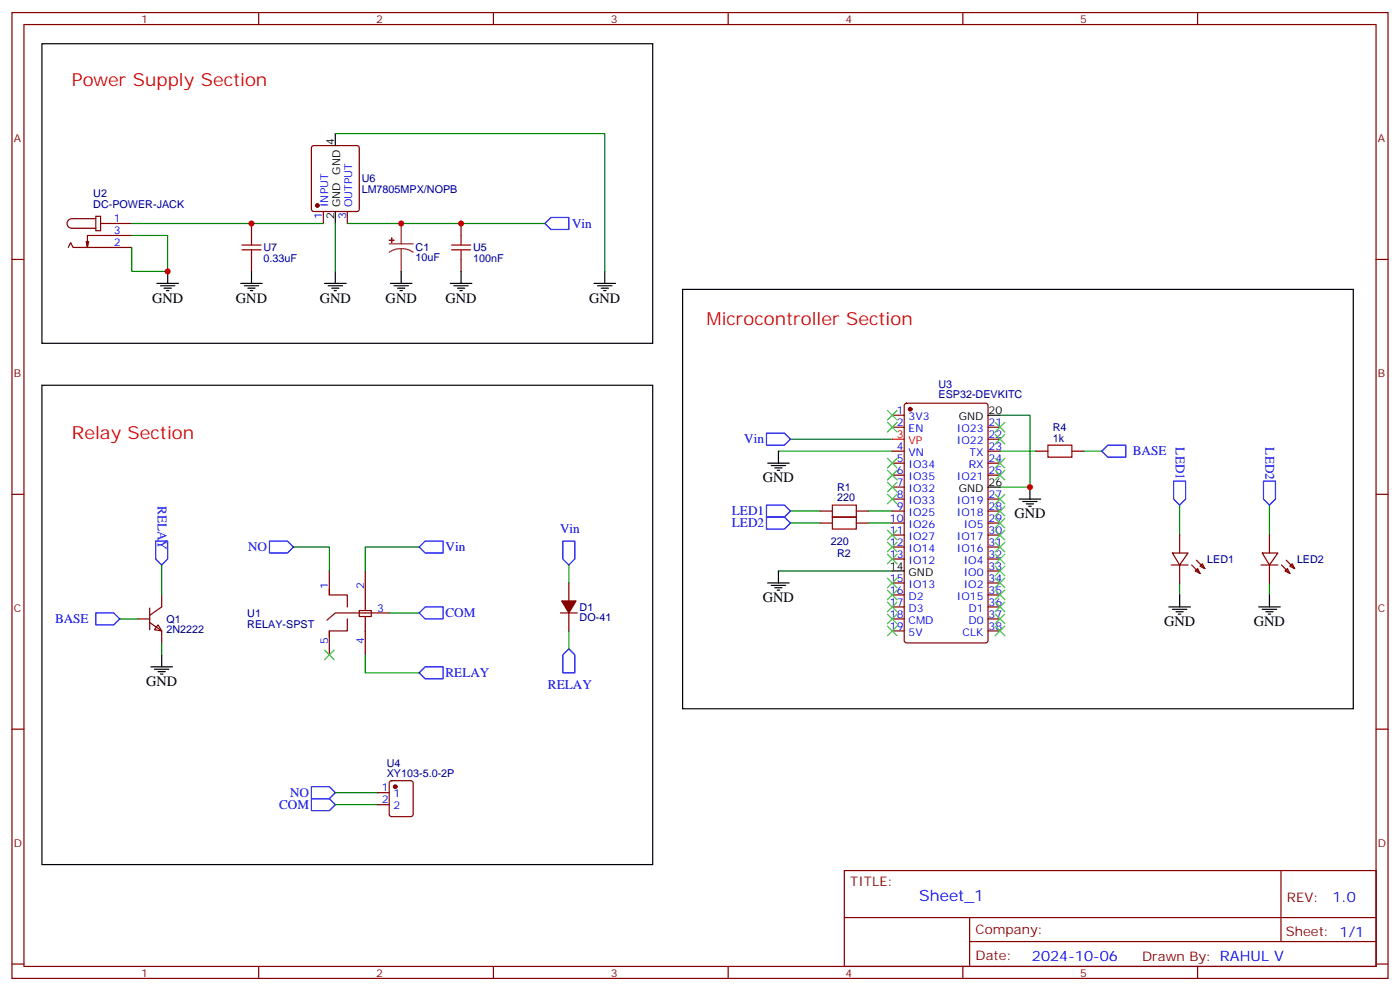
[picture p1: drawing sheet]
<svg xmlns="http://www.w3.org/2000/svg" width="412mm" height="292mm" viewBox="0 0 412 292" stroke-linecap="round" stroke-linejoin="round" font-family="sans-serif">
<g fill="none" stroke="#870000" stroke-width=".35">
<path d="M3.5 3.7h405.4v284.3h-405.4zM7.1 7.2h398.2v277.3h-398.2zM76.2 3.7v3.5M145.3 3.7v3.5M214.5 3.7v3.5M283.6 3.7v3.5M352.8 3.7v3.5M92 43.1l.4-.2h12.7l.5 .2 .2 .5v18l-.2 .5-.5 .2h-12.7l-.5-.3-.2-.4v-18zM3.5 76.4h3.6M20.1 72.8l.7-1.4 .7 1.4h17.3M26.1 71.1l-.3 1.7M28.2 63.7h1.4v4.2h-1.4z"/>
<path d="M28.2 64.4h-7a1.41 1.41 0 0 0-1.4 1.4 1.41 1.41 0 0 0 1.4 1.4h7M29.6 65.8h9.2M38.8 69.3h-13v3.5l-.4-1.7M74.1 65.8v3.5M74.1 76.4v3.5M95.2 62.3v3.5M102.3 62.3v3.5M135.8 65.8v3.5M135.8 76.4v3.5M405.3 76.4h3.6M266.6 118.9l.5-.2h23.2l.7 .4v69.5l-.4 .6-23.5 .1-.7-.5-.1-69.4zM262.8 132.8h3.5"/>
<path d="M262.8 122.2h3.5M262.8 125.8h3.5M262.8 136.3h3.5M262.8 139.9h3.5M291 132.8h3.6M291 125.8h3.6M291 136.3h3.6M291 139.9h3.6M291 129.3h3.6M305.2 132.8h3.5M315.7 132.8h3.6M3.5 145.5h3.6"/>
<path d="M241.7 154h3.5M241.7 150.5h3.5M252.2 154h3.6M252.2 150.5h3.6M262.8 154h3.5M262.8 150.5h3.5M262.8 143.4h3.5M262.8 146.9h3.5M262.8 157.5h3.5M291 154h3.6M291 150.5h3.6M291 146.9h3.6"/>
<path d="M291 157.5h3.6M347.5 157.5v5.3M373.9 157.5v5.3M405.3 145.5h3.6M44.1 179v6.4M47.6 175.2v3.5l-3.5 2.5M97 173.4v1.8h5.3v3.5M97 168.1v7.1M105.8 179.7h3.6v1.8h-3.6zM107.6 168.1v11.6M167.6 171.6v5.3M262.8 161h3.5"/>
<path d="M262.8 164.6h3.5M262.8 171.6h3.5M262.8 175.2h3.5M262.8 178.7h3.5M291 161h3.6M291 164.6h3.6M291 171.6h3.6M291 175.2h3.6M291 178.7h3.6M291 168.1h3.6M345 166.3h5M345.4 162.8h4.6l-2.5 3.5z"/>
<path d="M347.5 166.3v5.3M351 166.3l2.5 2.5M352.1 168.1l.7-.7 .7 1.4zM352.4 164.9l2.5 2.5M353.5 166.7l.7-.7 .7 1.4zM371.5 166.3h4.9M371.8 162.8h4.6l-2.5 3.5zM373.9 166.3v5.3M377.5 166.3l2.4 2.5M378.5 168.1l.7-.7 .7 1.4zM378.9 164.9l2.5 2.5M379.9 166.7l.7-.7 .8 1.4z"/>
<path d="M40.6 182.2h3.5M44.1 183.3l3.5 2.4v3.6M46.6 184l1 1.7-2.1-.3zM97 185.7v7.1M102.3 182.2v3.5h-5.3v1.8M107.6 181.5v11.3M114.7 180.4h-15.9l-2.5 2.2M165.1 180.4h4.9M167.6 180.4v5.3M262.8 182.2h3.5M262.8 185.7h3.5M291 182.2h3.6"/>
<path d="M291 185.7h3.6M3.5 214.7h3.6M405.3 214.7h3.6M111.1 233.4h3.6M111.1 236.9h3.6M114.9 230l.5-.2h5.6l.7 .5v9.4l-.5 .7h-5.8l-.7-.4v-9.5zM248.7 256.3h156.6v28.2h-156.6zM377.3 256.3v20.9M248.7 270.1h156.5M285.6 277.2h119.6M285.6 270.1v14.2M3.5 283.8h3.6"/>
<path d="M76.2 284.5v3.5M145.3 284.5v3.5M214.5 284.5v3.5M283.6 284.5v3.5M352.8 284.5v3.5M405.3 283.8h3.6"/>
</g>
<g fill="#870000" stroke="#870000" stroke-width=".35">
<path d="M165.5 176.9h4.2l-2.1 3.5z"/>
<circle cx="116.4" cy="231.6" r=".53"/>
<circle cx="93.5" cy="60.5" r=".53"/>
<circle cx="268.1" cy="120.5" r=".53"/>
</g>
<g fill="none" stroke="#000" stroke-width=".35">
<path d="M12.3 12.9h180v88.2h-180zM98.8 39.3v3.6M49.4 79.9v3.5M74.1 79.9v3.5M98.8 62.3v3.5M98.8 79.9v3.5M118.2 79.9v3.5M135.8 79.9v3.5M178.2 79.9v3.5M46.2 83.4h6.4M47.3 84.1h4.2M48.3 84.8h2.1"/>
<path d="M49 85.5h.7M70.9 83.4h6.4M72 84.1h4.2M73 84.8h2.1M73.7 85.5h.7M95.6 83.4h6.4M96.7 84.1h4.2M97.7 84.8h2.1M98.4 85.5h.7M115 83.4h6.4M116.1 84.1h4.2M117.1 84.8h2.1"/>
<path d="M117.8 85.5h.7M132.6 83.4h6.4M133.7 84.1h4.2M134.8 84.8h2.1M135.5 85.5h.7M175 83.4h6.3M176 84.1h4.3M177.1 84.8h2.1M177.8 85.5h.7M201.1 85.2h197.5v123.5h-197.5zM12.3 113.4h180v141.1h-180zM226.1 136.3h6.4"/>
<path d="M227.2 137.1h4.2M228.2 137.8h2.2M229 138.5h.7M229.3 132.8v3.5M291 122.2h3.6M291 143.4h3.6M300.2 146.9h6.4M301.3 147.6h4.2M302.3 148.3h2.1M303 149h.7M303.4 143.4v3.5M226.1 171.6h6.4"/>
<path d="M227.2 172.3h4.2M228.2 173h2.2M229 173.7h.7M229.3 168.1v3.5M262.8 168.1h3.5M344.3 178.7h6.4M345.4 179.4h4.2M347.5 175.2v3.5M370.8 178.7h6.3M371.8 179.4h4.3M373.9 175.2v3.5M44.4 196.3h6.4"/>
<path d="M45.5 197h4.2M46.6 197.7h2.1M47.3 198.4h.7M47.6 192.8v3.5M346.4 180.1h2.1M347.1 180.8h.7M372.9 180.1h2.1M373.6 180.8h.7"/>
</g>
<path d="M71.3 72.1h5.6M71.3 73.6h5.6M74.1 69.3v2.8M74.1 73.6v2.8M133 72.1h5.6M133 73.6h5.6M135.8 69.3v2.8M135.8 73.6v2.8M308.7 131.1h7v3.5h-7zM245.2 152.2h7v3.6h-7zM245.2 148.7h7v3.5h-7z" fill="none" stroke="#a10000" stroke-width=".35"/>
<path d="M114.7 71.8h7M118.2 73.2l1.8 .2 1.7 .9M118.2 73.2l-1.9 .2-1.6 .9M118.2 65.8v6M118.2 73.2v6.7" fill="none" stroke="#8c2424" stroke-width=".35"/>
<g fill="#8c2424" stroke="#8c2424" stroke-width=".35">
<path d="M114.7 70.7l1.4 .1z"/>
<path d="M115.4 70v1.4z"/>
</g>
<g fill="none" stroke="#008700" stroke-width=".35">
<path d="M98.8 39.3h79.4v40.6M38.8 69.3h10.6v10.6h-10.6v-7.1M38.8 65.8h56.4M98.8 65.8v14.1M102.3 65.8h58.2M229.3 132.8h33.5M232.8 129.3h30M294.6 122.2h8.8v21.2h-8.8M294.6 132.8h10.6M319.3 132.8h5.3M232.8 154h8.9M232.8 150.5h8.9"/>
<path d="M255.8 154h7M255.8 150.5h7M347.5 148.7v8.8M373.9 148.7v8.8M47.6 166.3v8.9M86.4 161h10.6v7.1M123.5 161h-15.9v7.1M167.6 166.3v5.3M229.3 168.1h33.5M347.5 171.6v3.6M373.9 171.6v3.6M35.3 182.2h5.3"/>
<path d="M47.6 189.3v3.5M107.6 192.8v5.3h15.9M114.7 180.4h8.8M167.6 185.7v5.3M98.8 233.4h12.3M98.8 236.9h12.3"/>
</g>
<g fill="none" stroke="#00f" stroke-width=".35">
<path d="M162.3 64h5.3v3.6h-5.3l-1.8-1.8zM225.8 127.5h5.3l1.7 1.8-1.7 1.8h-5.3zM326.3 131.1h5.3v3.5h-5.3l-1.7-1.8zM45.9 159.3h3.5v5.3l-1.8 1.7-1.7-1.7zM79.4 159.3h5.3l1.7 1.7-1.7 1.8h-5.3zM125.2 159.3h5.3v3.5h-5.3l-1.7-1.8zM165.8 159.3h3.5v5.3l-1.7 1.7-1.8-1.7zM225.8 152.2h5.3l1.7 1.8-1.7 1.8h-5.3zM225.8 148.7h5.3l1.7 1.8-1.7 1.7h-5.3zM345.7 141.6h3.5v5.3l-1.7 1.8-1.8-1.8zM372.2 141.6h3.5v5.3l-1.8 1.8-1.7-1.8zM125.2 178.7h5.3v3.5h-5.3l-1.7-1.8z"/>
<path d="M28.2 180.4h5.3l1.8 1.8-1.8 1.8h-5.3zM125.2 196.3h5.3v3.5h-5.3l-1.7-1.7zM167.6 191l1.7 1.8v5.3h-3.5v-5.3zM91.7 231.6h5.3l1.8 1.8-1.8 1.7h-5.3zM91.7 235.1h5.3l1.8 1.8-1.8 1.8h-5.3z"/>
</g>
<g fill="none" stroke="#3c3" stroke-width=".35">
<path d="M261.4 120.8l2.8 2.8M261.4 124.4l2.8 2.8M261.4 134.9l2.8 2.9M261.4 138.5l2.8 2.8M264.2 120.8l-2.8 2.8M264.2 124.4l-2.8 2.8M264.2 134.9l-2.8 2.9M264.2 138.5l-2.8 2.8M293.2 138.5l2.8 2.8M293.2 134.9l2.8 2.9M293.2 127.9l2.8 2.8M293.2 124.4l2.8 2.8"/>
<path d="M296 124.4l-2.8 2.8M296 127.9l-2.8 2.8M296 138.5l-2.8 2.8M296 134.9l-2.8 2.9M261.4 142l2.8 2.8M261.4 145.5l2.8 2.8M261.4 156.1l2.8 2.8M261.4 159.6l2.8 2.9M264.2 142l-2.8 2.8M264.2 145.5l-2.8 2.8M264.2 156.1l-2.8 2.8M264.2 159.6l-2.8 2.9"/>
<path d="M293.2 159.6l2.8 2.9M293.2 156.1l2.8 2.8M293.2 152.6l2.8 2.8M293.2 149l2.8 2.9M293.2 145.5l2.8 2.8M296 149l-2.8 2.9M296 152.6l-2.8 2.8M296 159.6l-2.8 2.9M296 156.1l-2.8 2.8M296 145.5l-2.8 2.8M261.4 163.2l2.8 2.8M261.4 170.2l2.8 2.8"/>
<path d="M261.4 173.7l2.8 2.9M261.4 177.3l2.8 2.8M264.2 163.2l-2.8 2.8M264.2 170.2l-2.8 2.8M264.2 173.7l-2.8 2.9M264.2 177.3l-2.8 2.8M293.2 177.3l2.8 2.8M293.2 173.7l2.8 2.9M293.2 170.2l2.8 2.8M293.2 166.7l2.8 2.8M293.2 163.2l2.8 2.8M296 177.3l-2.8 2.8"/>
<path d="M296 173.7l-2.8 2.9M296 170.2l-2.8 2.8M296 166.7l-2.8 2.8M296 163.2l-2.8 2.8M95.6 191.4l2.8 2.8M98.4 191.4l-2.8 2.8M261.4 180.8l2.8 2.8M261.4 184.3l2.8 2.8M264.2 180.8l-2.8 2.8M264.2 184.3l-2.8 2.8M293.2 184.3l2.8 2.8M293.2 180.8l2.8 2.8"/>
<path d="M296 184.3l-2.8 2.8M296 180.8l-2.8 2.8"/>
</g>
<path d="M262.8 129.3h3.5" fill="none" stroke="#f00" stroke-width=".35"/>
<g fill="#c00">
<circle cx="74.1" cy="65.8" r=".88"/>
<circle cx="49.4" cy="79.9" r=".88"/>
<circle cx="135.8" cy="65.8" r=".88"/>
<circle cx="118.2" cy="65.8" r=".88"/>
<circle cx="303.4" cy="143.4" r=".88"/>
</g>
<g font-size="5.3" fill="#f00">
<text x="21.2" y="25.2">Power Supply Section</text>
<text x="208.1" y="95.8">Microcontroller Section</text>
<text x="21.2" y="129.3">Relay Section</text>
</g>
<text font-size="4.6" fill="#00f" x="270.8" y="265.3">Sheet_1</text>
<g font-size="4.2">
<text x="44.8" y="89.1">GND</text>
<text x="69.5" y="89.1">GND</text>
<text x="94.2" y="89.1">GND</text>
<text x="113.6" y="89.1">GND</text>
<text x="131.2" y="89.1">GND</text>
<text x="173.6" y="89.1">GND</text>
<text x="224.7" y="142">GND</text>
<text x="298.8" y="152.6">GND</text>
<text x="224.7" y="177.3">GND</text>
<text x="342.9" y="184.3">GND</text>
<text x="369.4" y="184.3">GND</text>
<text x="43" y="202">GND</text>
</g>
<g font-size="4.2" fill="#00f">
<text x="392.5" y="265.6">1.0</text>
<text x="304" y="282.9">2024-10-06</text>
</g>
<g font-size="3.9" fill="#00f">
<text x="168.5" y="67">Vin</text>
<text x="219.3" y="130.5">Vin</text>
<text x="346.3" y="131.7" transform="rotate(90 346.3 131.7)">LED1</text>
<text x="372.8" y="131.7" transform="rotate(90 372.8 131.7)">LED2</text>
<text x="333.7" y="134.1">BASE</text>
<text x="46.5" y="149" transform="rotate(90 46.5 149)">RELAY</text>
<text x="215.6" y="155.2">LED2</text>
<text x="215.6" y="151.7">LED1</text>
<text x="165" y="157">Vin</text>
<text x="73.1" y="162.2">NO</text>
<text x="131.2" y="162.2">Vin</text>
<text x="16.2" y="183.4">BASE</text>
<text x="131.2" y="181.6">COM</text>
<text x="131.2" y="199.2">RELAY</text>
<text x="161.4" y="202.9">RELAY</text>
<text x="82.2" y="238.1">COM</text>
<text x="85.4" y="234.5">NO</text>
</g>
<g font-size="3.9" fill="#800">
<text x="250.5" y="260.9">TITLE:</text>
<text x="379.1" y="265.6">REV:</text>
<text x="287.4" y="275.1">Company:</text>
<text x="378.7" y="275.7">Sheet: 1/1</text>
<text x="287.4" y="282.8">Date:</text>
<text x="336.4" y="282.8">Drawn By: RAHUL V</text>
</g>
<g font-size="3.2" fill="#800">
<text x="41.6" y="6.7">1</text>
<text x="110.8" y="6.7">2</text>
<text x="179.9" y="6.7">3</text>
<text x="249.1" y="6.7">4</text>
<text x="318.2" y="6.7">5</text>
<text x="4.1" y="41.8">A</text>
<text x="405.9" y="41.8">A</text>
<text x="4.1" y="110.9">B</text>
<text x="405.9" y="110.9">B</text>
<text x="4.1" y="180.1">C</text>
<text x="405.9" y="180.1">C</text>
<text x="4.1" y="249.2">D</text>
<text x="405.9" y="249.2">D</text>
<text x="41.6" y="287.5">1</text>
<text x="110.8" y="287.5">2</text>
<text x="179.9" y="287.5">3</text>
<text x="249.1" y="287.5">4</text>
<text x="318.2" y="287.5">5</text>
</g>
<g font-size="3.2">
<text x="98.4" y="42.7" transform="rotate(-90 98.4 42.7)">4</text>
<text x="100.2" y="51.4" transform="rotate(-90 100.2 51.4)">GND</text>
<text x="98.4" y="64.5" transform="rotate(-90 98.4 64.5)">2</text>
<text x="100.2" y="61" transform="rotate(-90 100.2 61)">GND</text>
<text x="282.5" y="123.6">GND</text>
<text x="291.2" y="121.9">20</text>
<text x="291.2" y="143.1">26</text>
<text x="282.5" y="144.8">GND</text>
<text x="262.1" y="167.7">14</text>
<text x="267.7" y="169.5">GND</text>
</g>
<g font-size="3.2" fill="#000080">
<text x="106.5" y="53.7">U6</text>
<text x="27.5" y="58">U2</text>
<text x="106.5" y="56.9">LM7805MPX/NOPB</text>
<text x="27.5" y="61.1">DC-POWER-JACK</text>
<text x="77.6" y="77.2">0.33uF</text>
<text x="77.6" y="74">U7</text>
<text x="122.4" y="77">10uF</text>
<text x="122.4" y="74">C1</text>
<text x="139.3" y="77.2">100nF</text>
<text x="139.3" y="74">U5</text>
<text x="276.5" y="117.3">ESP32-DEVKITC</text>
<text x="276.5" y="114.2">U3</text>
<text x="310.1" y="130">1k</text>
<text x="310.1" y="126.8">R4</text>
<text x="246.6" y="147.6">220</text>
<text x="246.6" y="144.4">R1</text>
<text x="244.7" y="160.4">220</text>
<text x="246.6" y="163.9">R2</text>
<text x="355.6" y="165.9">LED1</text>
<text x="382.1" y="165.9">LED2</text>
<text x="170.7" y="179.7">D1</text>
<text x="49" y="183.4">Q1</text>
<text x="72.8" y="184.9">RELAY-SPST</text>
<text x="72.8" y="181.8">U1</text>
<text x="170.7" y="182.9">DO-41</text>
<text x="49" y="186.3">2N2222</text>
<text x="113.9" y="225.7">U4</text>
<text x="113.9" y="228.7">XY103-5.0-2P</text>
</g>
<g font-size="3.2" fill="#00f">
<text x="33.5" y="65.4">1</text>
<text x="94.9" y="64.5" transform="rotate(-90 94.9 64.5)">1</text>
<text x="96.7" y="61" transform="rotate(-90 96.7 61)">INPUT</text>
<text x="102" y="64.5" transform="rotate(-90 102 64.5)">3</text>
<text x="103.7" y="61" transform="rotate(-90 103.7 61)">OUTPUT</text>
<text x="33.5" y="69">3</text>
<text x="33.5" y="72.5">2</text>
<text x="264.2" y="121.9">1</text>
<text x="264.2" y="125.4">2</text>
<text x="267.7" y="123.6">3V3</text>
<text x="291.2" y="125.4">21</text>
<text x="267.7" y="127.2">EN</text>
<text x="281.9" y="127.2">IO23</text>
<text x="281.9" y="130.7">IO22</text>
<text x="291.2" y="128.9">22</text>
<text x="264.2" y="132.5">4</text>
<text x="264.2" y="136">5</text>
<text x="267.7" y="134.2">VN</text>
<text x="267.7" y="137.8">IO34</text>
<text x="285.4" y="137.8">RX</text>
<text x="285.6" y="134.2">TX</text>
<text x="291.2" y="132.5">23</text>
<text x="291.2" y="136">24</text>
<text x="264.2" y="139.5">6</text>
<text x="264.2" y="143.1">7</text>
<text x="267.7" y="141.3">IO35</text>
<text x="281.9" y="141.3">IO21</text>
<text x="291.2" y="139.5">25</text>
<text x="264.2" y="146.6">8</text>
<text x="267.7" y="144.8">IO32</text>
<text x="267.7" y="148.3">IO33</text>
<text x="281.9" y="148.3">IO19</text>
<text x="291.2" y="146.6">27</text>
<text x="262.1" y="153.6">10</text>
<text x="264.2" y="150.1">9</text>
<text x="267.7" y="151.9">IO25</text>
<text x="267.7" y="155.4">IO26</text>
<text x="281.9" y="151.9">IO18</text>
<text x="283.9" y="155.4">IO5</text>
<text x="291.2" y="150.1">28</text>
<text x="291.2" y="153.6">29</text>
<text x="262.1" y="157.2">11</text>
<text x="262.1" y="160.7">12</text>
<text x="267.7" y="158.9">IO27</text>
<text x="281.9" y="158.9">IO17</text>
<text x="291.2" y="157.2">30</text>
<text x="291.2" y="160.7">31</text>
<text x="262.1" y="164.2">13</text>
<text x="267.7" y="162.5">IO14</text>
<text x="267.7" y="166">IO12</text>
<text x="281.9" y="162.5">IO16</text>
<text x="283.9" y="166">IO4</text>
<text x="291.2" y="164.2">32</text>
<text x="291.2" y="167.7">33</text>
<text x="96.7" y="173.4" transform="rotate(-90 96.7 173.4)">1</text>
<text x="107.2" y="173.4" transform="rotate(-90 107.2 173.4)">2</text>
<text x="262.1" y="171.3">15</text>
<text x="267.7" y="173">IO13</text>
<text x="283.9" y="169.5">IO0</text>
<text x="283.9" y="173">IO2</text>
<text x="291.2" y="171.3">34</text>
<text x="262.1" y="174.8">16</text>
<text x="262.1" y="178.3">17</text>
<text x="267.7" y="176.6">D2</text>
<text x="281.9" y="176.6">IO15</text>
<text x="291.2" y="174.8">35</text>
<text x="291.2" y="178.3">36</text>
<text x="111.1" y="180.1">3</text>
<text x="262.1" y="181.9">18</text>
<text x="262.1" y="185.4">19</text>
<text x="267.7" y="180.1">D3</text>
<text x="267.7" y="183.6">CMD</text>
<text x="285.3" y="180.1">D1</text>
<text x="285.3" y="183.6">D0</text>
<text x="291.2" y="181.9">37</text>
<text x="291.2" y="185.4">38</text>
<text x="96.7" y="189.5" transform="rotate(-90 96.7 189.5)">5</text>
<text x="107.2" y="189.5" transform="rotate(-90 107.2 189.5)">4</text>
<text x="267.7" y="187.1">5V</text>
<text x="283.6" y="187.1">CLK</text>
<text x="112.5" y="233">1</text>
<text x="112.5" y="236.5">2</text>
<text x="116" y="234.8">1</text>
<text x="116" y="238.3">2</text>
</g>
<g font-size="3.2" fill="#f00">
<text x="264.2" y="128.9">3</text>
<text x="267.7" y="130.7">VP</text>
</g>
</svg>
